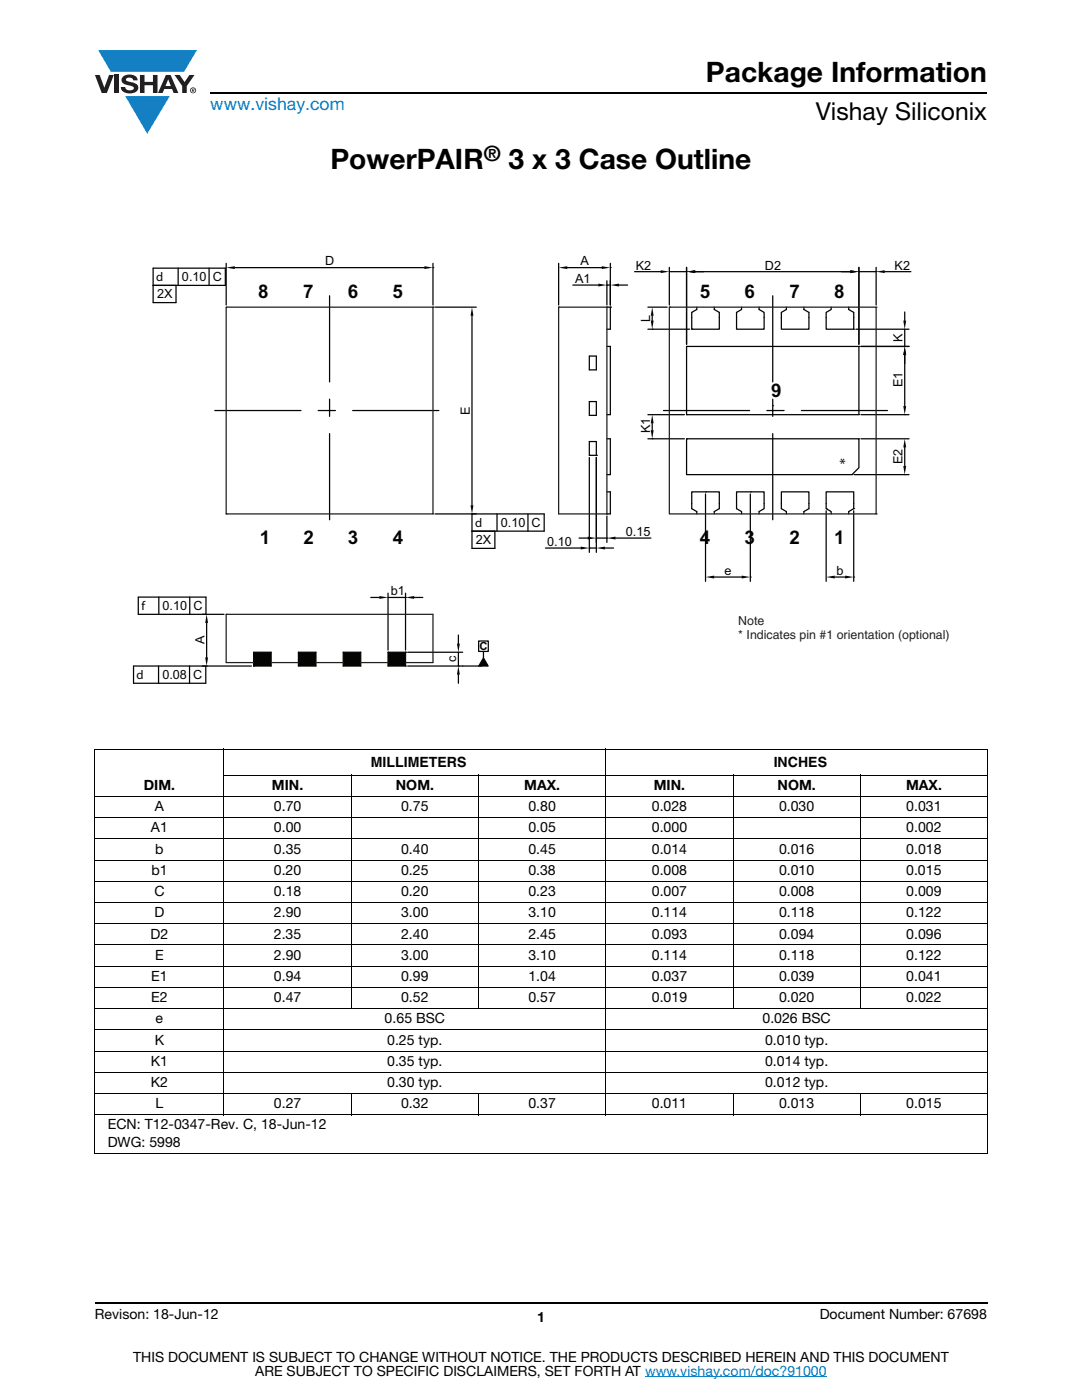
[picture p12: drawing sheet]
<svg xmlns="http://www.w3.org/2000/svg" width="216mm" height="279mm" viewBox="0 0 216 279" stroke-linecap="round" stroke-linejoin="round" font-family="sans-serif">
<g fill="#147fc3">
<path d="M19.6 10h19.7l-2.6 4.4h-1.1h-13.5z"/>
<path d="M25 19.2h8.9l-4.5 7.5z"/>
</g>
<g fill="#231f20">
<path d="M18.9 15h1l.9 2.5 1-2.5h.9l-1.4 3.6h-1z"/>
<path d="M22.9 15h.9v3.6h-.9z"/>
<path d="M24.6 15.3a2.1 2.1 0 0 1 2.8 .3l.1 .4h-.9a.79 .79 0 0 0-.7-.5 .79 .79 0 0 0-.8 .4l.3 .3 1 .2a1.08 1.08 0 0 1 1.2 1.1 1.08 1.08 0 0 1-1.1 1.1 1.73 1.73 0 0 1-2.4-1.2h.9a.96 .96 0 0 0 .8 .6 .96 .96 0 0 0 .9-.4 1.31 1.31 0 0 0-1.2-.6 1.03 1.03 0 0 1-1.1-.6 1.03 1.03 0 0 1 .2-1.1z"/>
<path d="M27.9 15h.9v1.3h1.7v-1.3h.9v3.6h-.9v-1.6h-1.7v1.6h-.9z"/>
<path d="M34.8 15h1.1l.9 1.4 1-1.4h1l-1.5 2.2v1.4h-.9v-1.4z"/>
<path d="M33.6 15.8l.5 1.4h-1.1zM33.1 15l-1.6 3.6h1l.3-.8h1.5l.3 .8h1l-1.6-3.6z"/>
<path d="M38.1 18a.46 .46 0 0 1 .9 0 .46 .46 0 0 1-.9 0zM37.9 18a.6 .6 0 0 0 1.2 0 .6 .6 0 0 0-1.2 0z"/>
<path d="M38.4 17.8h.2v.2h-.2zM38.3 17.7v.7h.1v-.3l.4 .3-.2-.3 .2-.2-.1-.2z"/>
</g>
<path d="M42 18.6h155M18.9 260h178.1" fill="none" stroke="#000" stroke-width=".36"/>
<path d="M128.7 274.8h36.3" fill="none" stroke="#007ec4" stroke-width=".2"/>
<g fill="none" stroke="#000" stroke-width=".2">
<path d="M18.9 149.5h178.2M18.9 159h178.2M18.9 149.6v9.3M18.9 159v71.1M44.6 154.7h152.5M44.7 149.5v73M70.1 154.6v46.8M95.5 154.6v46.8M120.9 149.5v73M146.3 154.6v46.8M171.7 154.6v46.8M197.1 149.6v9.3"/>
<path d="M197.1 159v71.1M18.9 163.2h178.2M18.9 167.4h178.2M18.9 171.7h178.2M18.9 175.9h178.2M18.9 180.1h178.2M18.9 184.4h178.2M18.9 188.6h178.2M18.9 192.8h178.2M18.9 197.1h178.2M18.9 201.3h178.2M18.9 205.5h178.2"/>
<path d="M18.9 209.8h178.2M18.9 214h178.2M18.9 218.2h178.2M70.1 218.1v4.4M95.5 218.1v4.4M146.3 218.1v4.4M171.7 218.1v4.4M18.9 222.5h178.2M18.9 230.2h178.2"/>
</g>
<path d="M26.5 50.8h163v85.7h-163z" fill="#fff"/>
<path d="M65.8 59v45.6M42.9 81.9h45.6" fill="none" stroke="#040503" stroke-width=".25" stroke-dasharray="17.2 3.4 3.4 3.4"/>
<path d="M45.1 52.6v8.3M46.8 53.4h37.9M86.4 52.6v8.3" fill="none" stroke="#040503" stroke-width=".25"/>
<g fill="#040503">
<path d="M45.1 53.4l1.8-.3v.6z"/>
<path d="M84.7 53.1l1.7 .3-1.7 .3z"/>
</g>
<path d="M86.4 53.4h.1M45.1 61.3h.1M86.4 61.3h.1" fill="none" stroke="#040503" stroke-width=".2"/>
<path d="M86.8 61.3h8.2M94.2 63v37.8M86.8 102.6h8.2" fill="none" stroke="#040503" stroke-width=".25"/>
<g fill="#040503">
<path d="M94.2 61.3l.3 1.7h-.6z"/>
<path d="M93.9 100.8h.6l-.3 1.8z"/>
</g>
<path d="M86.4 61.3h.1M86.4 102.6h.1M94.2 102.6h.1" fill="none" stroke="#040503" stroke-width=".2"/>
<g fill="none" stroke="#040503" stroke-width=".25">
<path d="M30.6 57h14.4v-3.5h-14.4v6.9h4.5v-3.4M35.5 53.5v3.5M41.7 53.5v3.5M111.5 52.6v8.3M113.2 53.4h6.9M121.8 52.6v8.3M117.6 71.1h1.4v2.7h-1.4zM121.1 61.3h.7v4.4h-.7M121.1 69.1h.7v13.7h-.7M117.6 80.1h1.4v2.8h-1.4zM117.6 88.1h1.4v2.8h-1.4zM121.1 98.2h.7v4.4h-.7"/>
<path d="M121.1 87.6h.7v7.1h-.7M94.2 106h14.4v-3.4h-14.4v6.8h4.5v-3.4M99.2 102.6v3.4M105.3 102.6v3.4"/>
</g>
<g fill="#040503">
<path d="M111.5 53.4l1.7-.3v.6z"/>
<path d="M120.1 53.1l1.7 .3-1.7 .3z"/>
</g>
<path d="M121.8 53.4h.1M111.5 61.3h.1M121.8 61.3h.1M154.2 81h.1" fill="none" stroke="#040503" stroke-width=".2"/>
<g fill="none" stroke="#040503" stroke-width=".25">
<path d="M129.3 65.7h8.3M129.3 61.3h3.8M130.1 63v1M137 69.1h34.4v13.7h-34.4zM139 61.3v.5l-1 .5v3.4h5.5v-3.4l-1-.5v-.5M151.5 61.3v.5l1 .5v3.4h-5.5v-3.4l1-.5v-.5M156.9 61.3v.5l-1 .5v3.4h5.5v-3.4l-1-.5v-.5M169.3 61.3v.5l1.1 .5v3.4h-5.5l-.1-3.4 1.1-.5v-.5M137 87.6h34.4v5.7l-1.4 1.4h-33zM139 102.6v-.5l-1-.6v-3.3h5.5v3.3l-1 .6v.5M151.5 102.6v-.5l1-.6v-3.3h-5.5v3.3l1 .6v.5M156.9 102.6v-.5l-1-.6v-3.3h5.5v3.3l-1 .6v.5"/>
<path d="M165.9 102.6v-.5l-1.1-.6v-3.3h5.6v3.3l-1.1 .6v.5"/>
</g>
<path d="M154.2 59v45.6M177.1 81.9h-45.6" fill="none" stroke="#040503" stroke-width=".25" stroke-dasharray="17.2 3.4 3.4 3.4"/>
<g fill="#040503">
<path d="M130.1 61.3l.3 1.7h-.5z"/>
<path d="M129.9 64h.5l-.3 1.7z"/>
</g>
<path d="M130.1 65.7h.1M133.6 61.3h.1M138 65.7h.1" fill="none" stroke="#040503" stroke-width=".2"/>
<path d="M126.6 54.2h5.2M133.6 53.4v7.5M133.6 54.2h3.4M137 53.4v15.3M138.7 54.2h1.7" fill="none" stroke="#040503" stroke-width=".25"/>
<g fill="#040503">
<path d="M137 54.2l1.7-.3v.6z"/>
<path d="M131.8 53.9l1.8 .3-1.8 .3z"/>
</g>
<path d="M137 54.2h.1M133.6 61.3h.1M137 69.1h.1" fill="none" stroke="#040503" stroke-width=".2"/>
<path d="M167.9 54.2h1.8M171.4 54.2h3.4M171.4 53.4v15.3M174.8 53.4v7.5M176.5 54.2h5.3" fill="none" stroke="#040503" stroke-width=".25"/>
<g fill="#040503">
<path d="M169.7 53.9l1.7 .3-1.7 .3z"/>
<path d="M174.8 54.2l1.7-.3v.6z"/>
</g>
<path d="M174.8 54.2h.1M171.4 69.1h.1M174.8 61.3h.1" fill="none" stroke="#040503" stroke-width=".2"/>
<path d="M170.8 65.7h10.6M171.8 69.1h9.6M180.5 62.3v1.7M180.5 65.7v3.4M180.5 70.9v1.7" fill="none" stroke="#040503" stroke-width=".25"/>
<g fill="#040503">
<path d="M180.2 64h.6l-.3 1.7z"/>
<path d="M180.5 69.1l.3 1.8h-.6z"/>
</g>
<path d="M170.4 65.7h.1M171.4 69.1h.1M180.5 69.1h.1" fill="none" stroke="#040503" stroke-width=".2"/>
<path d="M171.8 69.1h9.6M180.5 70.9v10.1M171.8 82.8h9.6" fill="none" stroke="#040503" stroke-width=".25"/>
<g fill="#040503">
<path d="M180.5 69.1l.3 1.8h-.6z"/>
<path d="M180.2 81h.6l-.3 1.8z"/>
</g>
<path d="M171.4 69.1h.1M171.4 82.8h.1M180.5 82.8h.1" fill="none" stroke="#040503" stroke-width=".2"/>
<path d="M137 53.4v15.3M138.7 54.2h31M171.4 53.4v15.3" fill="none" stroke="#040503" stroke-width=".25"/>
<g fill="#040503">
<path d="M137 54.2l1.7-.3v.6z"/>
<path d="M169.7 53.9l1.7 .3-1.7 .3z"/>
</g>
<path d="M171.4 54.2h.1M137 69.1h.1M171.4 69.1h.1" fill="none" stroke="#040503" stroke-width=".2"/>
<path d="M129.3 82.8h7.3M129.3 87.6h7.3M130.1 84.5v1.4" fill="none" stroke="#040503" stroke-width=".25"/>
<g fill="#040503">
<path d="M130.1 82.8l.3 1.7h-.5z"/>
<path d="M129.9 85.9h.5l-.3 1.7z"/>
</g>
<path d="M130.1 87.6h.1M137 82.8h.1M137 87.6h.1" fill="none" stroke="#040503" stroke-width=".2"/>
<path d="M170.4 94.7h11M171.8 87.6h9.6M180.5 89.3v3.7" fill="none" stroke="#040503" stroke-width=".25"/>
<g fill="#040503">
<path d="M180.5 87.6l.3 1.7h-.6z"/>
<path d="M180.2 93h.6l-.3 1.7z"/>
</g>
<path d="M170 94.7h.1M171.4 87.6h.1M180.5 94.7h.1" fill="none" stroke="#040503" stroke-width=".2"/>
<path d="M164.8 101.9v14.1M166.6 115.2h2M170.4 101.9v14.1" fill="none" stroke="#040503" stroke-width=".25"/>
<g fill="#040503">
<path d="M164.8 115.2l1.8-.3v.5z"/>
<path d="M168.6 114.9l1.8 .3-1.8 .2z"/>
</g>
<path d="M164.8 101.5h.1M170.4 101.5h.1M170.4 115.2h.1" fill="none" stroke="#040503" stroke-width=".2"/>
<path d="M140.8 98.6v17.4M149.7 98.6v17.4M142.5 115.2h5.5" fill="none" stroke="#040503" stroke-width=".25"/>
<g fill="#040503">
<path d="M140.8 115.2l1.7-.3v.5z"/>
<path d="M148 114.9l1.7 .3-1.7 .2z"/>
</g>
<path d="M140.8 98.2h.1M149.7 98.2h.1M149.7 115.2h.1" fill="none" stroke="#040503" stroke-width=".2"/>
<path d="M114.3 56.9h5.1M121.1 56.9h.7M121.1 56v4.9M121.8 56v4.9M123.5 56.9h1.7" fill="none" stroke="#040503" stroke-width=".25"/>
<g fill="#040503">
<path d="M121.8 56.9l1.7-.3v.6z"/>
<path d="M119.4 56.6l1.7 .3-1.7 .3z"/>
</g>
<path d="M121.1 56.9h.1M121.1 61.3h.1M121.8 61.3h.1" fill="none" stroke="#040503" stroke-width=".2"/>
<path d="M117.6 91.3v18.9M119 91.3v18.9M108.8 109.4h7.1M117.6 109.4h1.4M120.7 109.4h1.7" fill="none" stroke="#040503" stroke-width=".25"/>
<g fill="#040503">
<path d="M119 109.4l1.7-.3v.6z"/>
<path d="M115.9 109.1l1.7 .3-1.7 .3z"/>
</g>
<path d="M117.6 90.9h.1M119 90.9h.1M117.6 109.4h.1" fill="none" stroke="#040503" stroke-width=".2"/>
<path d="M119 91.3v16.9M115.6 107.4h1.7M119 107.4h2.1M121.1 103v5.2M122.8 107.4h7.1" fill="none" stroke="#040503" stroke-width=".25"/>
<g fill="#040503">
<path d="M117.3 107.1l1.7 .3-1.7 .3z"/>
<path d="M121.1 107.4l1.7-.3v.6z"/>
</g>
<path d="M119 90.9h.1M121.1 102.6h.1M121.1 107.4h.1" fill="none" stroke="#040503" stroke-width=".2"/>
<path d="M77.4 130.2v2.7h3.5v-2.7zM68.5 130.2v2.7h3.5v-2.7zM59.5 130.2v2.7h3.5v-2.7zM50.6 130.2v2.7h3.5v-2.7z" fill-rule="evenodd" fill="#040503"/>
<path d="M74 119.2h1.7M77.4 119.2h3.5M77.4 118.4v11.3M80.9 118.4v11.3M82.6 119.2h1.8M50.6 130.2h3.5v2.7h-3.5zM59.5 130.2h3.5v2.7h-3.5zM68.5 130.2h3.5v2.7h-3.5zM77.4 130.2h3.5v2.7h-3.5z" fill="none" stroke="#040503" stroke-width=".25"/>
<g fill="#040503">
<path d="M75.7 118.9l1.7 .3-1.7 .3z"/>
<path d="M80.9 119.2l1.7-.3v.6z"/>
</g>
<path d="M80.9 119.2h.1M77.4 130.2h.1M80.9 130.2h.1" fill="none" stroke="#040503" stroke-width=".2"/>
<path d="M81.3 130.2h11M81.3 132.9h11M91.5 126.7v1.8M91.5 130.2v2.7M91.5 134.6v1.8" fill="none" stroke="#040503" stroke-width=".25"/>
<g fill="#040503">
<path d="M91.2 128.5h.6l-.3 1.7z"/>
<path d="M91.5 132.9l.3 1.7h-.6z"/>
</g>
<path d="M80.9 130.2h.1M80.9 132.9h.1M91.5 132.9h.1" fill="none" stroke="#040503" stroke-width=".2"/>
<path d="M40.4 132.9h9.8M40.4 122.6h4.3M41.2 124.3v6.9" fill="none" stroke="#040503" stroke-width=".25"/>
<g fill="#040503">
<path d="M41.2 122.6l.3 1.7h-.6z"/>
<path d="M40.9 131.2h.6l-.3 1.7z"/>
</g>
<path d="M41.2 132.9h.1M45.1 122.6h.1M50.6 132.9h.1" fill="none" stroke="#040503" stroke-width=".2"/>
<path d="M27.6 119.2h13.5v3.4h-13.5zM31.7 119.2v3.4M37.9 119.2v3.4M26.6 132.9h14.5v3.5h-14.5zM31.6 132.9v3.5M37.8 132.9v3.5M92.3 132.9h3.8" fill="none" stroke="#040503" stroke-width=".25"/>
<path d="M96.5 131.3l.9 1.6h-1.9z" fill="#040503"/>
<path d="M95.5 127.9h1.9v2.1h-1.9zM96.5 131.3l.9 1.6h-1.9zM96.5 130v1.3" fill="none" stroke="#040503" stroke-width=".25"/>
<path d="M45.1 61.3h41.3v41.3h-41.3zM111.5 61.3h9.6v41.3h-9.6zM133.6 61.3h41.2v41.3h-41.2zM45.1 102.6h.1M174.8 102.6h.1M50.6 132.2h-5.5v-9.6h41.3v9.6h-5.5M54.1 132.2h5.4M63 132.2h5.5M72 132.2h5.4" fill="none" stroke="#231f20" stroke-width=".25"/>
<g font-size="5.6">
<text x="140.9" y="16.4">Package Information</text>
<text x="65.9" y="33.8">PowerPAIR</text>
<text x="101.5" y="33.8">3 x 3 Case Outline</text>
</g>
<text font-size="4.9" x="162.8" y="24">Vishay Siliconix</text>
<text font-size="4.2" x="96.5" y="32.1">®</text>
<g font-size="3.7" fill="#040503">
<text x="51.5" y="59.5">8</text>
<text x="60.5" y="59.5">7</text>
<text x="69.4" y="59.5">6</text>
<text x="78.3" y="59.5">5</text>
<text x="139.6" y="59.5">5</text>
<text x="148.6" y="59.5">6</text>
<text x="157.5" y="59.5">7</text>
<text x="166.4" y="59.5">8</text>
<text x="153.8" y="79.1">9</text>
<text x="51.8" y="108.5">1</text>
<text x="60.6" y="108.5">2</text>
<text x="69.4" y="108.5">3</text>
<text x="78.4" y="108.5">4</text>
<text x="139.6" y="108.5">4</text>
<text x="148.6" y="108.5">3</text>
<text x="157.5" y="108.5">2</text>
<text x="166.4" y="108.5">1</text>
</g>
<text font-size="3.5" fill="#007ec4" x="42" y="21.9">www.vishay.com</text>
<text font-size="3" fill="#040503" x="167.5" y="93.5">*</text>
<g font-size="2.8">
<text x="74" y="153">MILLIMETERS</text>
<text x="154.4" y="153">INCHES</text>
<text x="28.7" y="157.7">DIM.</text>
<text x="30.9" y="161.9">A</text>
<text x="54.3" y="157.7">MIN.</text>
<text x="54.7" y="161.9">0.70</text>
<text x="79" y="157.7">NOM.</text>
<text x="80" y="161.9">0.75</text>
<text x="104.6" y="157.7">MAX.</text>
<text x="105.4" y="161.9">0.80</text>
<text x="130" y="161.9">0.028</text>
<text x="130.5" y="157.7">MIN.</text>
<text x="155.2" y="157.7">NOM.</text>
<text x="155.4" y="161.9">0.030</text>
<text x="180.8" y="157.7">MAX.</text>
<text x="180.8" y="161.9">0.031</text>
<text x="30.1" y="166.1">A1</text>
<text x="54.7" y="166.1">0.00</text>
<text x="105.4" y="166.1">0.05</text>
<text x="130.1" y="166.1">0.000</text>
<text x="180.8" y="166.1">0.002</text>
<text x="31" y="170.4">b</text>
<text x="54.7" y="170.4">0.35</text>
<text x="80" y="170.4">0.40</text>
<text x="105.4" y="170.4">0.45</text>
<text x="130" y="170.4">0.014</text>
<text x="155.4" y="170.4">0.016</text>
<text x="180.8" y="170.4">0.018</text>
<text x="30.2" y="174.6">b1</text>
<text x="30.8" y="178.8">C</text>
<text x="54.7" y="174.6">0.20</text>
<text x="54.7" y="178.8">0.18</text>
<text x="80" y="174.6">0.25</text>
<text x="80" y="178.8">0.20</text>
<text x="105.4" y="174.6">0.38</text>
<text x="105.4" y="178.8">0.23</text>
<text x="130" y="174.6">0.008</text>
<text x="130" y="178.8">0.007</text>
<text x="155.4" y="174.6">0.010</text>
<text x="155.4" y="178.8">0.008</text>
<text x="180.8" y="174.6">0.015</text>
<text x="180.8" y="178.8">0.009</text>
<text x="30.8" y="183.1">D</text>
<text x="54.7" y="183.1">2.90</text>
<text x="80" y="183.1">3.00</text>
<text x="105.4" y="183.1">3.10</text>
<text x="130" y="183.1">0.114</text>
<text x="155.4" y="183.1">0.118</text>
<text x="180.8" y="183.1">0.122</text>
<text x="30" y="187.3">D2</text>
<text x="31" y="191.5">E</text>
<text x="54.6" y="187.3">2.35</text>
<text x="54.7" y="191.5">2.90</text>
<text x="80" y="187.3">2.40</text>
<text x="80" y="191.5">3.00</text>
<text x="105.4" y="187.3">2.45</text>
<text x="105.4" y="191.5">3.10</text>
<text x="130" y="191.5">0.114</text>
<text x="130" y="187.3">0.093</text>
<text x="155.4" y="191.5">0.118</text>
<text x="155.5" y="187.3">0.094</text>
<text x="180.8" y="191.5">0.122</text>
<text x="180.8" y="187.3">0.096</text>
<text x="30.2" y="195.8">E1</text>
<text x="54.7" y="195.8">0.94</text>
<text x="80" y="195.8">0.99</text>
<text x="105.4" y="195.8">1.04</text>
<text x="130.1" y="195.8">0.037</text>
<text x="155.5" y="195.8">0.039</text>
<text x="180.8" y="195.8">0.041</text>
<text x="30.2" y="200">E2</text>
<text x="54.7" y="200">0.47</text>
<text x="80" y="200">0.52</text>
<text x="105.4" y="200">0.57</text>
<text x="130.1" y="200">0.019</text>
<text x="155.5" y="200">0.020</text>
<text x="180.8" y="200">0.022</text>
<text x="30.9" y="208.5">K</text>
<text x="31.1" y="204.2">e</text>
<text x="76.8" y="204.2">0.65 BSC</text>
<text x="77.3" y="208.5">0.25 typ.</text>
<text x="152.2" y="204.2">0.026 BSC</text>
<text x="152.7" y="208.5">0.010 typ.</text>
<text x="30.1" y="212.7">K1</text>
<text x="77.3" y="212.7">0.35 typ.</text>
<text x="152.7" y="212.7">0.014 typ.</text>
<text x="30.1" y="216.9">K2</text>
<text x="31" y="221.2">L</text>
<text x="54.7" y="221.2">0.27</text>
<text x="77.3" y="216.9">0.30 typ.</text>
<text x="80" y="221.2">0.32</text>
<text x="105.4" y="221.2">0.37</text>
<text x="130" y="221.2">0.011</text>
<text x="152.7" y="216.9">0.012 typ.</text>
<text x="155.4" y="221.2">0.013</text>
<text x="180.8" y="221.2">0.015</text>
<text x="21.5" y="225.4">ECN: T12-0347-Rev. C, 18-Jun-12</text>
<text x="21.5" y="228.9">DWG: 5998</text>
<text x="18.9" y="263.3">Revison: 18-Jun-12</text>
<text x="107.2" y="263.8">1</text>
<text x="163.6" y="263.3">Document Number: 67698</text>
<text x="26.5" y="271.7">THIS DOCUMENT IS SUBJECT TO CHANGE WITHOUT NOTICE. THE PRODUCTS DESCRIBED HEREIN AND THIS DOCUMENT</text>
<text x="50.9" y="274.6">ARE SUBJECT TO SPECIFIC DISCLAIMERS, SET FORTH AT www.vishay.com/doc?91000</text>
</g>
<g font-size="2.5" fill="#040503">
<text x="64.9" y="53">D</text>
<text x="115.8" y="53">A</text>
<text x="126.9" y="53.8">K2</text>
<text x="152.6" y="53.8">D2</text>
<text x="178.5" y="53.8">K2</text>
<text x="31.2" y="56.1">d</text>
<text x="31.3" y="59.5">2X</text>
<text x="36.3" y="56.1">0.10 C</text>
<text x="114.7" y="56.5">A1</text>
<text x="129.7" y="64.2" transform="rotate(-90 129.7 64.2)">L</text>
<text x="180.1" y="68.3" transform="rotate(-90 180.1 68.3)">K</text>
<text x="180.1" y="77.3" transform="rotate(-90 180.1 77.3)">E1</text>
<text x="93.7" y="82.8" transform="rotate(-90 93.7 82.8)">E</text>
<text x="129.7" y="86.5" transform="rotate(-90 129.7 86.5)">K1</text>
<text x="180.1" y="92.6" transform="rotate(-90 180.1 92.6)">E2</text>
<text x="94.8" y="105.1">d</text>
<text x="99.9" y="105.1">0.10 C</text>
<text x="124.9" y="106.9">0.15</text>
<text x="95" y="108.6">2X</text>
<text x="109.2" y="108.9">0.10</text>
<text x="78" y="118.8">b1</text>
<text x="144.6" y="114.7">e</text>
<text x="166.9" y="114.7">b</text>
<text x="28.2" y="121.7">f</text>
<text x="32.4" y="121.7">0.10 C</text>
<text x="40.8" y="128.6" transform="rotate(-90 40.8 128.6)">A</text>
<text x="27.3" y="135.5">d</text>
<text x="32.4" y="135.5">0.08 C</text>
<text x="91" y="132.2" transform="rotate(-90 91 132.2)">c</text>
</g>
<g font-size="2.5" fill="#231f20">
<text x="147.3" y="124.6">Note</text>
<text x="147.3" y="127.6">* Indicates pin #1 orientation (optional)</text>
</g>
<text font-size="2.2" fill="#040503" x="95.7" y="129.8">C</text>
</svg>
